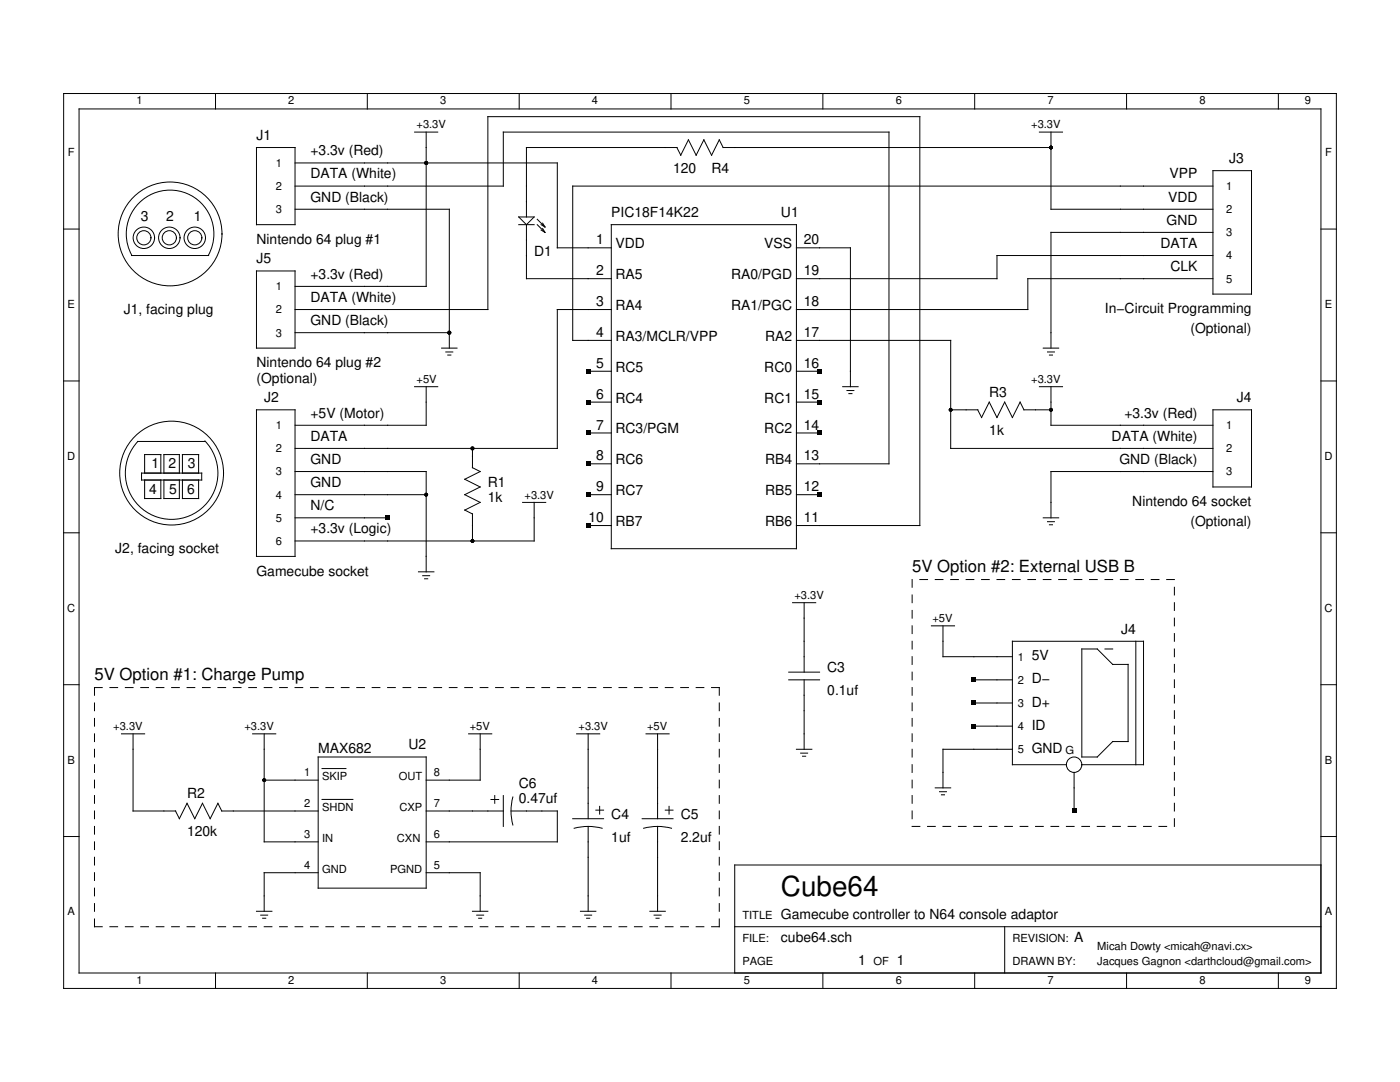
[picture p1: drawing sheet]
<svg xmlns="http://www.w3.org/2000/svg" width="279mm" height="216mm" viewBox="0 0 279 216" stroke-linecap="round" stroke-linejoin="round" font-family="sans-serif">
<g fill="none" stroke="#000" stroke-width=".2">
<path d="M12.7 18.7h254v178.5h-254zM43 18.7v3M73.3 18.7v3M103.6 18.7v3M133.9 18.7v3M164.2 18.7v3M194.5 18.7v3M224.8 18.7v3M255.1 18.7v3M15.8 21.7h247.8v172.5h-247.8zM51.2 29.4h7.7v15.4h-7.7zM58.9 37.1h41.5v-10.7h77v66.2h-18.5"/>
<path d="M58.9 32.5h52.3v16.9h10.8M82.7 26.4h4.7M85.1 26.4v30.7h-26.2M135.1 29.4l.8 1.6 1.5-3.1 1.5 3.1 1.6-3.1 1.5 3.1 1.5-3.1 .8 1.5h65.4M135.1 29.4h-30v13.9M207.4 26.4h4.7M209.7 26.4v15.4h32.4M242.1 37.1h-127.8v30.8h7.7M242.1 34.1h7.7v24.6h-7.7zM12.7 45.7h3.1M26.2 51h15.4M26.3 50.9a8.7 8.7 0 0 1 7.6-13 8.7 8.7 0 0 1 7.7 13"/>
<path d="M51.2 54.1h7.7v15.4h-7.7zM58.9 41.8h30.8v27.7M103.5 44.8h3.1M103.5 43.3h3.1l-1.5 1.5zM105.1 44.8v10.8h16.9M107.2 43.8l1.6 1.5M107.2 44.8l1.6 1.6M108 44.8l.8 .5M108 45.9l.8 .5M108.3 44.5l.5 .8M108.3 45.6l.5 .8M122 44.8h36.9v64.7h-36.9z"/>
<path d="M158.9 49.4h10.8v27.8M242.1 51h-43.1v4.6h-40.1M242.1 46.4h-32.4v23.1M242.1 55.6h-37v6.2h-46.2M263.6 45.7h3.1M12.7 76h3.1M58.9 61.8h38.5v-38.5h86.2v81.6h-24.7M58.9 66.4h30.8M82.7 77.2h4.7M85.1 77.2v7.7h-26.2M88.1 69.5h3.1M89 70.2h1.4"/>
<path d="M89.4 70.8h.6M117.4 74.1h4.6M122 61.8h-10.8v27.7h-52.3M158.9 67.9h30.8v21.6h52.4M158.9 74.1h4.7M168.2 77.2h3.1M169 77.9h1.4M169.4 78.5h.6M207.4 77.2h4.7M208.2 69.5h3.1M209 70.2h1.4M209.4 70.8h.7"/>
<path d="M209.7 77.2v7.7h32.4M263.6 76h3.1M28.2 94.4h12.1v1.4h-12.1zM28.9 94.4v-3.7h3.2v3.7M28.9 95.8v3.7h3.2v-3.7M32.7 94.4v-3.7h3.1v3.7M32.7 95.8v3.7h3.1v-3.7M36.4 94.4v-3.7h3.2v3.7M36.4 95.8v3.7h3.2v-3.7M40.9 88a9.2 9.2 0 0 1-.1 12.9 9.2 9.2 0 0 1-13 .1 9.2 9.2 0 0 1-.3-12.9h13.4M51.2 81.8h7.7v29.2h-7.7zM58.9 98.7h26.2"/>
<path d="M58.9 94.1h26.2v20M94.3 89.5v3.8l1.5 .8-3.1 1.5 3.1 1.6-3.1 1.5 3.1 1.5-3.1 1.6 1.6 .8M117.4 98.7h4.6M117.4 80.2h4.6M117.4 86.4h4.6M117.4 92.6h4.6M158.9 98.7h4.7M158.9 80.2h4.7M158.9 86.4h4.7M189.7 81.8h5.4l.8 1.5 1.5-3.1 1.6 3.1 1.5-3.1 1.5 3.1 1.6-3.1 .8 1.6h5.3M242.1 94.1h-32.4v9.2M242.1 81.8h7.7v15.4h-7.7z"/>
<path d="M12.7 106.3h3.1M58.9 103.3h18.5M83.5 114.1h3.1M84.4 114.9h1.3M84.7 115.5h.7M94.3 102.5v5.4M104.3 100.2h4.6M106.6 100.2v7.7h-47.7M117.4 104.9h4.6M182 115.6v1.6M182 118.7v1.6M183.6 115.6h1.5"/>
<path d="M186.7 115.6h1.5M189.7 115.6h1.6M192.8 115.6h1.5M195.9 115.6h1.5M199 115.6h1.5M202 115.6h1.6M205.1 115.6h1.6M208.2 103.3h3.1M208.2 115.6h1.5M209 104.1h1.4M209.4 104.7h.7M211.3 115.6h1.5"/>
<path d="M214.4 115.6h1.5M217.4 115.6h1.6M220.5 115.6h1.6M223.6 115.6h1.5M226.7 115.6h1.5M229.8 115.6h1.5M232.8 115.6h1.6M234.4 117.2v1.5M263.6 106.3h3.1M12.7 136.6h3.1M20.4 137.2h-1.5v1.5M21.9 137.2h1.6"/>
<path d="M25 137.2h1.6M28.1 137.2h1.5M31.2 137.2h1.5M34.3 137.2h1.5M37.3 137.2h1.6M40.4 137.2h1.5M43.5 137.2h1.5M46.6 137.2h1.5M49.6 137.2h1.6M52.7 137.2h1.6M55.8 137.2h1.5M58.9 137.2h1.5"/>
<path d="M62 137.2h1.5M65 137.2h1.6M68.1 137.2h1.6M71.2 137.2h1.5M74.3 137.2h1.5M77.4 137.2h1.5M80.4 137.2h1.6M83.5 137.2h1.6M86.6 137.2h1.5M89.7 137.2h1.5M92.7 137.2h1.6M95.8 137.2h1.6"/>
<path d="M98.9 137.2h1.5M102 137.2h1.5M105.1 137.2h1.5M108.1 137.2h1.6M111.2 137.2h1.6M114.3 137.2h1.5M117.4 137.2h1.5M120.5 137.2h1.5M123.5 137.2h1.6M126.6 137.2h1.6M129.7 137.2h1.5M132.8 137.2h1.5"/>
<path d="M135.9 137.2h1.5M138.9 137.2h1.6M142 137.2h1.5v1.5M157.4 135.7h6.2M157.4 134.1h6.2M158.2 120.3h4.6M160.5 120.3v13.8M160.5 135.7v13.8M182 121.8v1.5M182 124.9v1.5M182 128v1.5M182 131v1.6"/>
<path d="M182 134.1v1.6M182 137.2v1.5M185.9 124.9h4.6M188.2 124.9v6.1h13.8M194.3 135.7h7.7M215.9 129.5h3.1l3.1 3.1h3v15.4h-3l-3.1 3h-3.1zM220.5 129.5h1.6M226.7 128v24.6M234.4 120.3v1.5M234.4 123.3v1.6M234.4 126.4v1.6M234.4 129.5v1.5"/>
<path d="M234.4 132.6v1.5M234.4 135.7v1.5M234.4 138.7v1.6M263.6 136.6h3.1M18.9 140.3v1.5M18.9 143.4v1.5M18.9 146.4v1.6M18.9 149.5v1.5M18.9 152.6v1.5M18.9 155.7v1.5M18.9 158.7v1.6M24.2 146.4h4.7"/>
<path d="M26.6 146.4v15.4h8.5M50.4 146.4h4.6M52.7 155.7h10.8M52.7 146.4v21.6h10.8M63.5 151h21.6v26.2h-21.6zM64.3 153.4h4.7M64.3 159.5h6.1M93.5 146.4h4.6M95.8 146.4v9.3h-10.7M98 159.5h1.5M98.7 158.7v1.6M100.4 158.7v6.2"/>
<path d="M102.4 159a10.8 10.8 0 0 0 0 5.6M115.1 146.4h4.6M117.4 146.4v17M128.9 146.4h4.6M131.2 146.4v17M143.5 140.3v1.5M143.5 143.4v1.5M143.5 146.4v1.6M143.5 149.5v1.5M143.5 152.6v1.5M143.5 155.7v1.5M143.5 158.7v1.6"/>
<path d="M158.9 149.5h3.1M159.8 150.3h1.4M160.2 150.9h.6M182 140.3v1.5M182 143.4v1.5M182 146.4v1.6M182 149.5v1.5M182 152.6v1.5M182 155.7v1.5M182 158.7v1.6M186.7 157.2h3M187.5 158h1.4"/>
<path d="M187.9 158.6h.6M194.3 144.9h7.7M194.3 140.3h7.7M202 149.5h-13.8v7.7M212.8 152.6h-10.8v-24.6h26.2v24.6h-12.3M214.4 154.1v7.7M234.4 141.8v1.6M234.4 144.9v1.5M234.4 148v1.5M234.4 151v1.6M234.4 154.1v1.6M234.4 157.2v1.5"/>
<path d="M12.7 166.9h3.1M18.9 161.8v1.6M18.9 164.9v1.5M18.9 168v1.5M18.9 171.1v1.5M18.9 174.1v1.6M18.9 177.2v1.6M35 161.8l.8 1.6M63.5 161.8h-19.2l-.8-1.5-1.6 3.1-1.5-3.1-1.5 3.1-1.6-3.1-1.5 3.1M63.5 174.1h-10.8v7.7M85.1 161.8h15.3M85.1 174.1h10.7v7.7"/>
<path d="M102 161.8h9.2v6.2h-26.1M114.3 163.4h6.2M114.6 165.3a10.8 10.8 0 0 1 5.6 0M117.4 164.9v16.9M118.9 161.7h1.6M119.7 160.9v1.5M128.2 163.4h6.1M128.4 165.3a10.8 10.8 0 0 1 5.6 0M131.2 164.9v16.9M132.8 161.7h1.5M133.5 160.9v1.5M143.5 161.8v1.6"/>
<path d="M143.5 164.9v1.5M143.5 168v1.5M143.5 171.1v1.5M143.5 174.1v1.6M143.5 177.2v1.6M182 161.8v1.6M182 164.9h1.6M185.1 164.9h1.6M188.2 164.9h1.5M191.3 164.9h1.5M194.3 164.9h1.6M197.4 164.9h1.6"/>
<path d="M200.5 164.9h1.5M203.6 164.9h1.5M206.7 164.9h1.5M209.7 164.9h1.6M212.8 164.9h1.6M215.9 164.9h1.5M219 164.9h1.5M222.1 164.9h1.5M225.1 164.9h1.6M228.2 164.9h1.6M231.3 164.9h1.5M234.4 160.3v1.5"/>
<path d="M234.4 163.4v1.5M263.6 172.6h-117v21.6M263.6 166.9h3.1M18.9 183.4v1.5h1.5M18.9 180.3v1.5M21.9 184.9h1.6M25 184.9h1.6M28.1 184.9h1.5M31.2 184.9h1.5M34.3 184.9h1.5M37.3 184.9h1.6M40.4 184.9h1.5"/>
<path d="M43 194.2v3M43.5 184.9h1.5M46.6 184.9h1.5M49.6 184.9h1.6M51.2 181.8h3.1M52 182.6h1.4M52.4 183.2h.6M52.7 184.9h1.6M55.8 184.9h1.5M58.9 184.9h1.5M62 184.9h1.5M65 184.9h1.6"/>
<path d="M68.1 184.9h1.6M71.2 184.9h1.5M73.3 194.2v3M74.3 184.9h1.5M77.4 184.9h1.5M80.4 184.9h1.6M83.5 184.9h1.6M86.6 184.9h1.5M89.7 184.9h1.5M92.7 184.9h1.6M94.3 181.8h3.1M95.1 182.6h1.4"/>
<path d="M95.5 183.2h.6M95.8 184.9h1.6M98.9 184.9h1.5M102 184.9h1.5M103.6 194.2v3M105.1 184.9h1.5M108.1 184.9h1.6M111.2 184.9h1.6M114.3 184.9h1.5M115.8 181.8h3.1M116.7 182.6h1.4M117.1 183.2h.6"/>
<path d="M117.4 184.9h1.5M120.5 184.9h1.5M123.5 184.9h1.6M126.6 184.9h1.6M129.7 181.8h3.1M129.7 184.9h1.5M130.5 182.6h1.4M130.9 183.2h.6M132.8 184.9h1.5M133.9 194.2v3M135.9 184.9h1.5M138.9 184.9h1.6"/>
<path d="M143.5 183.4v1.5h-1.5M143.5 180.3v1.5M146.6 184.9h117M164.2 194.2v3M194.5 194.2v3M200.5 184.9v9.3M224.8 194.2v3M255.1 194.2v3"/>
<circle cx="28.7" cy="47.4" r="2.14"/>
<circle cx="28.7" cy="47.4" r="1.42"/>
<circle cx="33.8" cy="47.4" r="2.14"/>
<circle cx="33.8" cy="47.4" r="1.42"/>
<circle cx="33.9" cy="46.7" r="10.4"/>
<circle cx="38.9" cy="47.4" r="1.42"/>
<circle cx="38.9" cy="47.4" r="2.14"/>
<circle cx="34.3" cy="94.4" r="10.4"/>
<circle cx="214.4" cy="152.6" r="1.54"/>
</g>
<g fill="#000">
<path d="M116.9 73.6h.9v.9h-.9zM116.9 79.8h.9v.9h-.9zM163.1 79.8h.9v.9h-.9zM163.1 73.6h.9v.9h-.9zM116.9 85.9h.9v1h-.9zM116.9 92.1h.9v.9h-.9zM116.9 98.2h.9v1h-.9zM163.1 98.2h.9v1h-.9zM163.1 85.9h.9v1h-.9zM76.9 102.9h.9v.9h-.9zM116.9 104.4h.9v.9h-.9zM193.9 135.2h.9v.9h-.9z"/>
<path d="M193.9 139.8h.9v.9h-.9zM193.9 144.4h.9v1h-.9zM213.9 161.4h.9v.9h-.9z"/>
<circle cx="85.1" cy="32.5" r=".38"/>
<circle cx="209.7" cy="29.4" r=".38"/>
<circle cx="89.7" cy="66.4" r=".38"/>
<circle cx="85.1" cy="98.7" r=".38"/>
<circle cx="94.3" cy="89.5" r=".38"/>
<circle cx="189.7" cy="81.8" r=".38"/>
<circle cx="209.7" cy="81.8" r=".38"/>
<circle cx="94.3" cy="107.9" r=".38"/>
<circle cx="52.7" cy="155.7" r=".38"/>
</g>
<text font-size="5.6" x="155.9" y="178.8">Cube64</text>
<g font-size="3.3">
<text x="182" y="114.1">5V Option #2: External USB B</text>
<text x="18.9" y="135.7">5V Option #1: Charge Pump</text>
</g>
<g font-size="2.8">
<text x="51.2" y="27.9">J1</text>
<text x="62" y="31">+3.3v (Red)</text>
<text x="62" y="35.6">DATA (White)</text>
<text x="134.3" y="34.5">120</text>
<text x="142" y="34.5">R4</text>
<text x="233.4" y="35.6">VPP</text>
<text x="245.3" y="32.5">J3</text>
<text x="62" y="40.2">GND (Black)</text>
<text x="233.1" y="40.2">VDD</text>
<text x="28.1" y="44.1">3</text>
<text x="33.2" y="44.1">2</text>
<text x="38.7" y="44.1">1</text>
<text x="122" y="43.3">PIC18F14K22</text>
<text x="155.9" y="43.3">U1</text>
<text x="232.8" y="44.8">GND</text>
<text x="51.2" y="48.7">Nintendo 64 plug #1</text>
<text x="51.2" y="52.5">J5</text>
<text x="106.6" y="51">D1</text>
<text x="119" y="48.8">1</text>
<text x="122.8" y="49.5">VDD</text>
<text x="152.5" y="49.5">VSS</text>
<text x="160.4" y="48.8">20</text>
<text x="231.6" y="49.4">DATA</text>
<text x="62" y="55.6">+3.3v (Red)</text>
<text x="119" y="54.9">2</text>
<text x="122.8" y="55.7">RA5</text>
<text x="145.9" y="55.7">RA0/PGD</text>
<text x="160.4" y="54.9">19</text>
<text x="233.6" y="54.1">CLK</text>
<text x="24.7" y="62.7">J1, facing plug</text>
<text x="62" y="60.2">DATA (White)</text>
<text x="62" y="64.8">GND (Black)</text>
<text x="119" y="61.1">3</text>
<text x="122.8" y="61.8">RA4</text>
<text x="145.9" y="61.8">RA1/PGC</text>
<text x="160.4" y="61.1">18</text>
<text x="220.5" y="62.5">In−Circuit Programming</text>
<text x="119" y="67.2">4</text>
<text x="122.8" y="68">RA3/MCLR/VPP</text>
<text x="152.7" y="68">RA2</text>
<text x="160.4" y="67.2">17</text>
<text x="237.6" y="66.4">(Optional)</text>
<text x="51.2" y="73.3">Nintendo 64 plug #2</text>
<text x="51.2" y="76.4">(Optional)</text>
<text x="119" y="73.4">5</text>
<text x="122.8" y="74.2">RC5</text>
<text x="152.5" y="74.2">RC0</text>
<text x="160.4" y="73.4">16</text>
<text x="52.7" y="80.2">J2</text>
<text x="62" y="83.3">+5V (Motor)</text>
<text x="119" y="79.5">6</text>
<text x="122.8" y="80.3">RC4</text>
<text x="152.5" y="80.3">RC1</text>
<text x="160.4" y="79.5">15</text>
<text x="197.4" y="79.2">R3</text>
<text x="224.4" y="83.3">+3.3v (Red)</text>
<text x="246.8" y="80.2">J4</text>
<text x="62" y="87.9">DATA</text>
<text x="119" y="85.7">7</text>
<text x="122.8" y="86.5">RC3/PGM</text>
<text x="152.5" y="86.5">RC2</text>
<text x="160.4" y="85.7">14</text>
<text x="197.4" y="86.9">1k</text>
<text x="221.9" y="87.9">DATA (White)</text>
<text x="30.2" y="93.5">1 2</text>
<text x="37.5" y="93.5">3</text>
<text x="62" y="92.6">GND</text>
<text x="119" y="91.9">8</text>
<text x="122.8" y="92.6">RC6</text>
<text x="152.7" y="92.6">RB4</text>
<text x="160.4" y="91.9">13</text>
<text x="223.4" y="92.6">GND (Black)</text>
<text x="29.8" y="98.6">4</text>
<text x="33.8" y="98.6">5</text>
<text x="37.3" y="98.6">6</text>
<text x="62" y="97.2">GND</text>
<text x="62" y="101.8">N/C</text>
<text x="97.4" y="97.2">R1</text>
<text x="97.4" y="100.2">1k</text>
<text x="119" y="98">9</text>
<text x="122.8" y="98.8">RC7</text>
<text x="152.7" y="98.8">RB5</text>
<text x="160.4" y="98">12</text>
<text x="226" y="101">Nintendo 64 socket</text>
<text x="62" y="106.4">+3.3v (Logic)</text>
<text x="117.4" y="104.2">10</text>
<text x="122.8" y="104.9">RB7</text>
<text x="152.7" y="104.9">RB6</text>
<text x="160.4" y="104.2">11</text>
<text x="237.6" y="104.9">(Optional)</text>
<text x="23" y="110.4">J2, facing socket</text>
<text x="51.2" y="114.9">Gamecube socket</text>
<text x="205.9" y="131.8">5V</text>
<text x="223.7" y="126.4">J4</text>
<text x="165.1" y="134.1">C3</text>
<text x="205.9" y="136.4">D−</text>
<text x="165.1" y="138.7">0.1uf</text>
<text x="205.9" y="141">D+</text>
<text x="81.5" y="149.5">U2</text>
<text x="205.9" y="145.6">ID</text>
<text x="63.5" y="150.3">MAX682</text>
<text x="205.9" y="150.2">GND</text>
<text x="37.3" y="159.2">R2</text>
<text x="103.5" y="157.2">C6</text>
<text x="103.5" y="160.3">0.47uf</text>
<text x="37.3" y="166.9">120k</text>
<text x="122" y="163.4">C4</text>
<text x="122" y="168">1uf</text>
<text x="135.9" y="163.4">C5</text>
<text x="135.9" y="168">2.2uf</text>
<text x="155.9" y="183.4">Gamecube controller to N64 console adaptor</text>
<text x="155.9" y="188">cube64.sch</text>
<text x="214.4" y="188">A</text>
<text x="171.3" y="192.6">1</text>
<text x="179" y="192.6">1</text>
</g>
<g font-size="2.2">
<text x="27.2" y="20.8">1</text>
<text x="57.5" y="20.8">2</text>
<text x="87.8" y="20.8">3</text>
<text x="118.1" y="20.8">4</text>
<text x="148.4" y="20.8">5</text>
<text x="178.8" y="20.8">6</text>
<text x="209" y="20.8">7</text>
<text x="239.4" y="20.8">8</text>
<text x="260.4" y="20.8">9</text>
<text x="83.1" y="25.6">+3.3V</text>
<text x="205.8" y="25.6">+3.3V</text>
<text x="13.6" y="31.1">F</text>
<text x="55" y="33.3">1</text>
<text x="264.5" y="31.1">F</text>
<text x="55" y="37.9">2</text>
<text x="244.7" y="37.9">1</text>
<text x="55" y="42.5">3</text>
<text x="244.7" y="42.5">2</text>
<text x="244.7" y="47.1">3</text>
<text x="244.7" y="51.8">4</text>
<text x="55" y="57.9">1</text>
<text x="244.7" y="56.4">5</text>
<text x="13.5" y="61.4">E</text>
<text x="55" y="62.5">2</text>
<text x="264.4" y="61.4">E</text>
<text x="55" y="67.2">3</text>
<text x="83.1" y="76.4">+5V</text>
<text x="205.8" y="76.4">+3.3V</text>
<text x="55" y="85.6">1</text>
<text x="244.7" y="85.6">1</text>
<text x="13.4" y="91.7">D</text>
<text x="55" y="90.2">2</text>
<text x="55" y="94.9">3</text>
<text x="244.7" y="90.2">2</text>
<text x="244.7" y="94.9">3</text>
<text x="264.4" y="91.7">D</text>
<text x="55" y="99.5">4</text>
<text x="104.7" y="99.5">+3.3V</text>
<text x="55" y="104.1">5</text>
<text x="55" y="108.7">6</text>
<text x="158.6" y="119.5">+3.3V</text>
<text x="13.4" y="122.1">C</text>
<text x="186.1" y="124.1">+5V</text>
<text x="264.4" y="122.1">C</text>
<text x="203.1" y="131.8">1</text>
<text x="203.1" y="136.4">2</text>
<text x="203.1" y="141">3</text>
<text x="22.6" y="145.7">+3.3V</text>
<text x="48.8" y="145.7">+3.3V</text>
<text x="93.7" y="145.7">+5V</text>
<text x="115.5" y="145.7">+3.3V</text>
<text x="129.1" y="145.7">+5V</text>
<text x="203.1" y="145.7">4</text>
<text x="13.5" y="152.3">B</text>
<text x="60.7" y="154.9">1</text>
<text x="64.3" y="155.7">SKIP</text>
<text x="79.6" y="155.7">OUT</text>
<text x="86.6" y="154.9">8</text>
<text x="203.1" y="150.3">5</text>
<text x="212.6" y="150.4">G</text>
<text x="264.4" y="152.3">B</text>
<text x="60.7" y="161.1">2</text>
<text x="64.3" y="161.8">SHDN</text>
<text x="79.7" y="161.8">CXP</text>
<text x="86.6" y="161.1">7</text>
<text x="60.7" y="167.2">3</text>
<text x="64.3" y="168">IN</text>
<text x="79.2" y="168">CXN</text>
<text x="86.6" y="167.2">6</text>
<text x="60.7" y="173.4">4</text>
<text x="86.6" y="173.4">5</text>
<text x="64.3" y="174.1">GND</text>
<text x="77.9" y="174.1">PGND</text>
<text x="13.5" y="182.7">A</text>
<text x="148.2" y="183.4">TITLE</text>
<text x="264.4" y="182.7">A</text>
<text x="148.2" y="188">FILE:</text>
<text x="202" y="188">REVISION:</text>
<text x="219" y="189.5">Micah Dowty &lt;micah@navi.cx&gt;</text>
<text x="27.2" y="196.3">1</text>
<text x="57.5" y="196.3">2</text>
<text x="87.8" y="196.3">3</text>
<text x="118.1" y="196.3">4</text>
<text x="148.2" y="192.6">PAGE</text>
<text x="148.4" y="196.3">5</text>
<text x="174.3" y="192.6">OF</text>
<text x="178.8" y="196.3">6</text>
<text x="202" y="192.6">DRAWN BY:</text>
<text x="209" y="196.3">7</text>
<text x="219" y="192.6">Jacques Gagnon &lt;darthcloud@gmail.com&gt;</text>
<text x="239.4" y="196.3">8</text>
<text x="260.4" y="196.3">9</text>
</g>
</svg>
